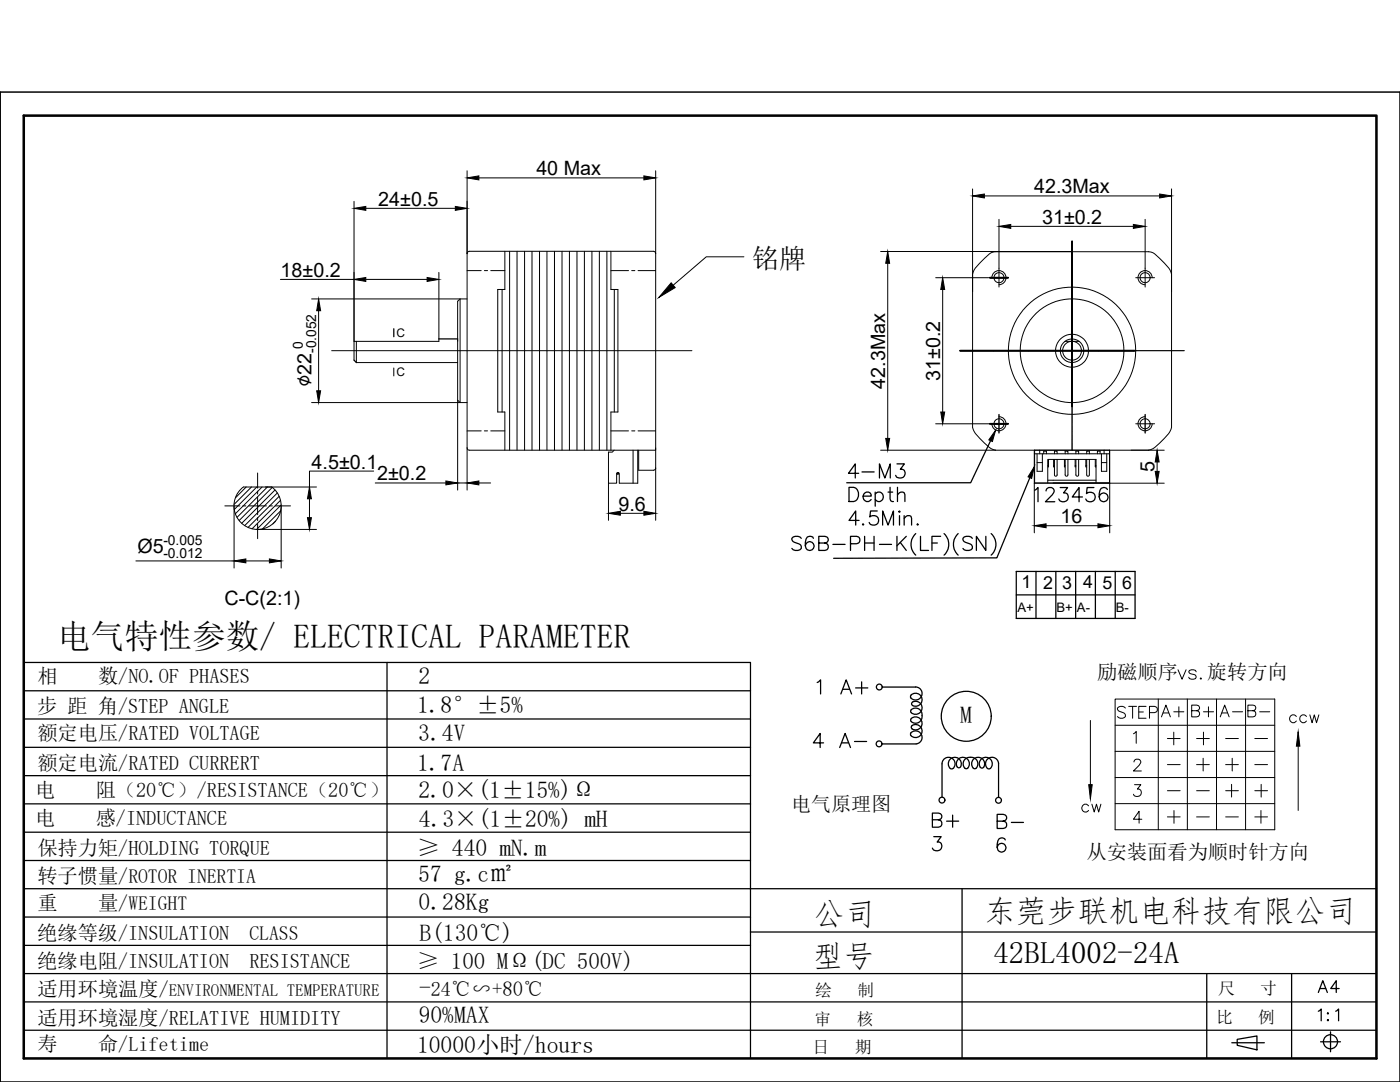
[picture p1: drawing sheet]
<svg xmlns="http://www.w3.org/2000/svg" width="279mm" height="216mm" viewBox="0 0 279 216" stroke-linecap="round" stroke-linejoin="round" font-family="sans-serif">
<!-- layer: 0 -->
<path d="M4.7 23.1h270v188.1h-270z" fill="none" stroke="#000" stroke-width=".51"/>
<path d="M0 18.4h279.4v197.5h-279.4z" fill="none" stroke="#000" stroke-width=".3"/>
<g fill="none" stroke="#000" stroke-width=".25">
<path d="M70.7 71.9l.4 .4M87.6 67.6h3.7M4.7 132.2h145.1v79M4.7 137.8h145.1M77.2 132.2v79M176.1 137.1h6.6M181.8 138.7a1.28 1.28 0 0 1 1.8-.1 1.28 1.28 0 0 1 .1 1.8 1.28 1.28 0 0 1-1.7 .2v-.3l.1-.2M182.7 137.1a1.29 1.29 0 0 1 1.2 1.8 1.29 1.29 0 0 1-2.2 .2l.1-.4M4.7 154.8h145.1M4.7 149.1h145.1M4.7 143.5h145.1M182 144.8a1.29 1.29 0 0 1 1.8 .3 1.29 1.29 0 0 1-.3 1.8 1.29 1.29 0 0 1-1.8-.3 1.2 1.2 0 0 1 1.4-.7 1.2 1.2 0 0 1 .9 1.2 1.3 1.3 0 0 1-1.2 1.3h-6.8"/>
<path d="M182 144.8a.39 .39 0 0 0 0 .6M182.1 140.1a1.29 1.29 0 0 1 1.7 .4 1.29 1.29 0 0 1-.3 1.7 1.29 1.29 0 0 1-1.7-.1 1.03 1.03 0 0 1 .8-.9 1.03 1.03 0 0 1 1.1 .5 1.56 1.56 0 0 1 .3 1.7 1.56 1.56 0 0 1-1.4 .9 .7 .7 0 0 1-.8-.8 1.29 1.29 0 0 1 1.7-.1 1.29 1.29 0 0 1 .3 1.7 1.29 1.29 0 0 1-1.8 .3M191.7 153l-.3 .2a1.16 1.16 0 0 1-.5-1.4 1.16 1.16 0 0 1 1.3-.7 1.23 1.23 0 0 1 1.2 .9 1.23 1.23 0 0 1-.6 1.4 1.23 1.23 0 0 1-.5-1.5 1.23 1.23 0 0 1 1.4-.8 1.23 1.23 0 0 1 1.4 .8 1.23 1.23 0 0 1-.6 1.5 1.27 1.27 0 0 1-.4-1.7 1.27 1.27 0 0 1 1.7-.5 1.27 1.27 0 0 1 .7 1.5l-.2 .4M191.7 153a1.29 1.29 0 0 0-.5-1.7 1.29 1.29 0 0 0-1.7 .4 1.29 1.29 0 0 0 .3 1.7 1.2 1.2 0 0 0 .8-1.4 1.2 1.2 0 0 0-1.3-.9 1.3 1.3 0 0 0-1.3 1.3v6.7M195.6 153.1a.39 .39 0 0 0 .7 0M199.3 152.3a1.28 1.28 0 0 0-1.9-1 1.28 1.28 0 0 0-.2 2.1 1.07 1.07 0 0 0 .9-.8 1.07 1.07 0 0 0-.4-1 1.3 1.3 0 0 0-1.7-.2 1.3 1.3 0 0 0-.4 1.7M199.3 152.3v6.8M4.7 177.3h270M4.7 171.7h145.1M4.7 166.1h145.1M4.7 160.4h145.1M186.1 163.6l1.6-.2a.65 .65 0 0 0 0-1l-1.6-.2v2.9h1.2a.74 .74 0 0 0 .7-.8 .74 .74 0 0 0-.7-.7"/>
<path d="M186.4 166.9h1.4l-.8 1.1a.9 .9 0 0 1 1 1.1 .9 .9 0 0 1-1.2 .7l-.4-.2-.3-.4M188.9 163.9h2.4M190.1 162.6v2.5M192 177.3v33.9M199 163.9h1.2l.4-.2a.65 .65 0 0 0 0-1.1l-1.6-.1v2.8l1.6-.1a.74 .74 0 0 0 .3-.8 .74 .74 0 0 0-.7-.5M200.6 167.6a.81 .81 0 0 0-1.2-.3 2.16 2.16 0 0 0 0 2.6 .88 .88 0 0 0 1.3-.4 .88 .88 0 0 0-.6-1.2 .88 .88 0 0 0-1.1 .8M201.8 164.1h2.5M4.7 199.9h270M4.7 194.3h270M4.7 188.6h145.1M4.7 183h145.1M149.8 186h124.9"/>
<path d="M240.8 194.3v16.9M257.8 194.3v16.9M4.7 205.6h270M245.8 208.1h6.5M246.9 207.4l3.9-.7v2.8l-3.9-.9zM263.5 207.9h4M265.5 205.9v4"/>
<circle cx="188" cy="159.6" r=".58"/>
<circle cx="192.8" cy="142.9" r="5"/>
<circle cx="199.3" cy="159.7" r=".58"/>
<circle cx="265.5" cy="207.9" r="1.41"/>
</g>
<!-- layer: W0b -->
<g fill="none" stroke="#000" stroke-width=".2">
<path d="M100.2 57.8v24.4M101.7 50.1v39.7M103.2 50.1v39.7M104.7 50.1v39.7M106.2 50.1v39.7M107.7 50.1v39.7M109.2 50.1v39.7M110.7 50.1v39.7M112.2 50.1v39.7M113.6 50.1v39.7M115.1 50.1v39.7M116.6 50.1v39.7"/>
<path d="M118.1 50.1v39.7M119.6 50.1v39.7M121.1 50.1v39.7M122.6 57.8v24.4"/>
</g>
<g fill="none" stroke="#000" stroke-width=".2">
<path d="M197.5 55.4h3.8M199.4 53.5v3.8M214 48.1v33M226.7 55.4h3.7M228.5 53.5v3.8M66.2 70h71.9M191.6 70h34.8M226.5 70h.5M227 70h.1M227.1 70h.1M227.2 70h.6M227.8 70h.1"/>
<path d="M227.9 70h.1M228 70h.1M228.2 70h.5M228.7 70h.1M228.8 70h.1M228.9 70h.1M229 70h.6M229.6 70h.1M229.7 70h.1M229.8 70h.7M230.5 70h.1M230.6 70h.1"/>
<path d="M230.7 70h.6M231.3 70h.1M231.4 70h.1M231.5 70h.1M231.6 70h.6M232.2 70h.1M232.3 70h.1M232.4 70h.1M232.5 70h.6M233.1 70h.1M233.2 70h.1M233.3 70h.7"/>
<path d="M234 70h.1M234.1 70h.1M234.2 70h.6M234.8 70h.1M234.9 70h.1M235 70h.1M235.1 70h.5M235.7 70h.1M235.8 70h.1M235.9 70h.1M236 70h.3M51.4 94.4v3"/>
<path d="M51.4 98v.6M51.4 99.2v3.5M197.5 84.6h3.8M199.4 86.4h.1M199.4 86.3h.1M199.4 86.1v.1M199.4 86v.1M199.4 85.4v.6M199.4 85.3v.1M199.4 85.2v.1M199.4 84.6v.6M199.4 84.5h.1"/>
<path d="M199.4 84.3v.1M199.4 83.7v.6M199.4 83.6v.1M199.4 83.5v.1M199.4 83.4v.1M199.4 82.9v.5M199.4 82.8h.1M199.4 82.7h.1M214 89.7v.1M214 89.2v.5M214 89v.1M214 88.9v.1"/>
<path d="M214 88.8v.1M214 88.2v.6M214 88.1v.1M214 88v.1M214 87.4v.6M214 87.2v.1M214 87.1v.1M214 86.5v.6M214 86.4v.1M214 86.3v.1M214 86.2v.1M214 85.7v.5"/>
<path d="M214 85.6h.1M214 85.4v.1M214 85.3v.1M214 84.7v.6M214 84.6v.1M214 84.5v.1M214 83.9v.6M214 83.8h.1M214 83.7h.1M214 83v.6M214 82.9v.1M214 82.8v.1"/>
<path d="M214 82.7v.1M214 82.2v.5M214 82.1h.1M214 82h.1M214 81.9h.1M214 81.2v.6M214 81.1v.1M214 89.8h.1M226.7 84.6h3.7M228.5 86.4h.1M228.5 86.3h.1M228.5 86.1v.1"/>
<path d="M228.5 86v.1M228.5 85.4v.6M228.5 85.3v.1M228.5 85.2v.1M228.5 84.6v.6M228.5 84.5h.1M228.5 84.3v.1M228.5 83.7v.6M228.5 83.6v.1M228.5 83.5v.1M228.5 83.4v.1M228.5 82.9v.5"/>
<path d="M228.5 82.8h.1M228.5 82.7h.1M44.9 100.9h3M48.5 100.9h.6M49.7 100.9h3.5M51.4 103.3v.6M51.4 104.5v3M53.8 100.9h.6M54.9 100.9h3.1"/>
</g>
<g fill="none" stroke="#000" stroke-width=".2">
<path d="M91.8 59.6v20.7M93.2 59.6h-1.4l-.5 .5v19.8l.5 .4h1.4M93.3 50.3l.3-.2h36.9l.2 .2 .2 .2v39.3h-37.3l-.3-.1-.1-.3v-38.8zM99.3 57.8v24.4M100.8 50.1v7.7M121.9 50.1v7.7M123.3 57.8v24.4M194.1 54.7a4 4 0 0 1 1.4-2.2l1-.9a3 3 0 0 1 1.8-1.3h31.3a3 3 0 0 1 1.8 1.3 6.8 6.8 0 0 1 2.3 2.7l.1 .4v30.6a4.2 4.2 0 0 1-1.4 2.2 6.8 6.8 0 0 1-2.7 2.2l-.5 .1h-30.6a3.8 3.8 0 0 1-2.1-1.4 6.8 6.8 0 0 1-2.3-2.7l-.1-.4v-30.6M70.7 68.1v3.8M71.1 68.1v4.2h20.2M87.6 67.6v.5M212.5 68.1h2.8"/>
<path d="M100.8 82.2v7.6M121.9 82.2v7.6M122.6 89.8l-.4 .4h-.8v6.2h1.7v-1.9a.26 .26 0 0 1 .2-.2 .26 .26 0 0 1 .3 .2v1.9h3.7v-6.6M123.2 94.3l.1 .4 .1-.1v-.3M126.3 89.8v6.6M130.9 89.4v4.1l-.4 .3h-3v-4M206.4 89.8v6.6h15.1v-6.6M206.4 90.6h15M206.5 89.8v6.6M207 90.6v3.4h1v-3.4M207 92.3h1M207.5 89.8v.8"/>
<path d="M208.3 90.6v-.6h.5v.6M209.1 96.4v-4.7h9.6v4.7M209.1 92.9h.2M209.3 91.7v1.5h-.2M210.3 92.9h.1M210.3 91.7v1.5h.1M210.4 90.6v-.6h.6v.6M210.4 91.7v3.1M211 91.7v3.1M212.4 92.9h.2M212.4 91.7v1.5h.2M212.6 90.6v-.6h.5v.6"/>
<path d="M212.6 91.7v3.1M213.1 91.7v3.1M214.6 92.9h.1M214.6 91.7v1.5h.1M214.7 90.6v-.6h.6v.6M214.7 91.7v3.1M215.3 91.7v3.1M216.7 92.9h.2M216.7 91.7v1.5h.2M216.9 90.6v-.6h.5v.6M216.9 91.7v3.1M217.4 91.7v3.1"/>
<path d="M218.6 92.9h.1M218.6 91.7v1.5h.1M219 90.6v-.6h.5v.6M219.8 92.3h1.1M219.8 90.6v3.4h1.1v-3.4M220.3 89.8v.8M221.4 89.8v6.6"/>
<circle cx="199.4" cy="55.4" r="1"/>
<circle cx="228.5" cy="55.4" r="1"/>
<circle cx="213.9" cy="70" r="3.3"/>
<circle cx="214" cy="70" r="1.89"/>
<circle cx="214" cy="70" r="12.7"/>
<circle cx="214" cy="70" r="2.35"/>
<circle cx="214" cy="70" r="10.3"/>
<circle cx="199.4" cy="84.6" r="1"/>
<circle cx="228.5" cy="84.6" r="1"/>
</g>
<g fill="none" stroke="#000" stroke-width=".2">
<path d="M93.2 34.1v16.5M95.6 35.5h32.9M130.9 34.1v16.5M194.1 37.7v20.5M196.4 39.1h35M233.8 37.7v20.5M56 55.8h14.7M62.2 59.6h29.6M70.7 40.2v27.9h16.9M70.7 54.4v13.7M73 41.6h17.9M73 55.8h12.2"/>
<path d="M87.6 54.4v13.2M93.2 54h2.8M96.7 54h.6M97.9 54h2.9M99.3 57.8h1.5M121.9 57.8h1.4M121.9 54h3.5M126.1 54h.6M127.3 54h3.6M175.7 50.2h38.3M177.2 52.5v35M186.7 55.4h10.6"/>
<path d="M188.1 57.8v24.4M199.4 43.8v9.7M201.7 45.2h24.5M228.5 43.8v9.7M63.6 62v16M78.6 73.4v1.6M91.3 79.9v17.9M53 97.2h10.2M61.8 99.5v3.8M62.2 80.3h29.6M74.6 94h-12.8v3.2M74.9 96.4h14.1"/>
<path d="M91.3 96.4h1.9M93.2 89.4v8.4M93.2 86h2.8M95.6 96.4h2.3M96.7 86h.6M97.9 86h2.9M99.3 82.2h1.5M121.4 96.4v7.4M121.9 82.2h1.4M121.9 86h3.5M126.1 86h.6M127.3 86h3.6"/>
<path d="M130.9 93.4v10.4M175.7 89.8h22.9M186.7 84.6h10.8M206.4 96.4v9.9M225.7 89.8h6.6M230.9 92.2v1.9M232.3 96.4h-10.8v9.9M27.1 111.9h19.6M46.7 100.9v12.4M49.1 111.9h4.7M51.4 105.6h11.8M56.1 100.9v12.4"/>
<path d="M123.8 102.4h4.7M208.8 104.9h10.3"/>
</g>
<g fill="#000" stroke="#000" stroke-width=".2">
<path d="M93.2 35.5l2.4-.4v.8zM128.5 35.1l2.4 .4-2.4 .4zM194.1 39.1l2.3-.4v.8zM231.4 38.7l2.4 .4-2.4 .4zM70.7 41.6l2.3-.4v.8zM70.7 55.8l2.3-.4v.8zM85.2 55.4l2.4 .4-2.4 .4zM90.9 41.2l2.3 .4-2.3 .4zM177.2 50.2l.3 2.3h-.7zM188.1 55.4l.4 2.4h-.8zM199.4 45.2l2.3-.4v.8zM226.2 44.8l2.3 .4-2.3 .4z"/>
<path d="M63.6 59.6l.4 2.4h-.8zM63.2 78h.8l-.4 2.3zM61.8 97.2l.3 2.3h-.7zM89 96l2.3 .4-2.3 .4zM93.2 96.4l2.4-.4v.8zM176.8 87.5h.7l-.3 2.3zM187.7 82.2h.8l-.4 2.4zM198.7 85.8l-.6 2.3-.8-.3zM206.4 93.1l-.5 2.4-.7-.4zM230.9 89.8l.4 2.4h-.8zM230.5 94.1h.8l-.4 2.3zM46.7 111.9l2.4-.4v.8z"/>
<path d="M53.8 111.5l2.3 .4-2.3 .4zM61.4 103.3h.7l-.3 2.3zM121.4 102.4l2.4-.4v.8zM128.5 102l2.4 .4-2.4 .4zM206.4 104.9l2.4-.4v.8zM219.1 104.5l2.4 .4-2.4 .4z"/>
</g>
<g fill="none" stroke="#000" stroke-width=".25">
<path d="M78.6 65.6v1.6M169.4 97.2h1a1.51 1.51 0 0 1 1 1.5 1.51 1.51 0 0 1-1 1.4h-1zM172.3 99h1.6a.83 .83 0 0 0-1-.9 .83 .83 0 0 0-.6 1.2 .87 .87 0 0 0 .6 .8 .87 .87 0 0 0 1-.4M174.7 98.6a.9 .9 0 0 1 1.3-.1 .9 .9 0 0 1 0 1.3 .9 .9 0 0 1-1.3-.1M174.7 98.2v2.8M177.6 97.2v2.3l.2 .4 .5 .2M179.1 98.7l.7-.5 .6 .1 .2 .4v1.4M179.1 97.2v2.9M197.7 87.9l-4 8.4h-24.7M205.5 95.3l-6.6 16-32.5 .1M159.9 107.4a1.25 1.25 0 0 0-1.9 0 .76 .76 0 0 0 .6 .8l.8 .3a.67 .67 0 0 1 .5 .5 .67 .67 0 0 1-.3 .7 1.31 1.31 0 0 1-1.6-.3M162.3 107.4a.8 .8 0 0 0-.7-.4 .8 .8 0 0 0-.7 .5 2.01 2.01 0 0 0 .2 2.2 .88 .88 0 0 0 1.3-.4 .88 .88 0 0 0-.6-1.2 .88 .88 0 0 0-1.1 .8"/>
<path d="M163.4 108.4l1.6-.2a.65 .65 0 0 0 0-1.1l-1.6-.1v2.8h1.2a.74 .74 0 0 0 .7-.7 .74 .74 0 0 0-.7-.7M166.2 108.6h2.5M169.7 108.5h1.2a.74 .74 0 0 0 .7-.7 .74 .74 0 0 0-.7-.8h-1.2v2.8M171.5 103.8h-2.1l1.4-1.8v2.8M172.3 104.5l-.2 .1 .2 .2 .1-.2M172.6 107v2.8M172.6 108.4h1.8M174.4 107v2.8M175.1 102h-1.4l-.1 1.2a1 1 0 0 1 1.5-.1 1 1 0 0 1-.2 1.5 1 1 0 0 1-1.4-.4M175.5 108.6h2.4M176.1 104.8v-2.8l1.1 2.8 1.1-2.8v2.8M179 107v2.8"/>
<path d="M179.4 102.1l.1-.1 .1 .1-.1 .1zM179.5 102.9v1.9M179.7 108.2l1.2 1.6M180.4 103.4l.7-.5 .7 .1 .1 1.8M180.4 102.9v1.9M180.9 107l-1.9 1.9M182.8 106.5a2.92 2.92 0 0 0 0 4.3M183.1 104.5l-.1 .1 .1 .2 .2-.2M183.7 107v2.8h1.6M186 108.4h1.1M187.7 107h-1.7v2.8M188.4 106.5a2.92 2.92 0 0 1 0 4.3"/>
<path d="M191.2 106.5a2.92 2.92 0 0 0 0 4.3M194.1 107.4a1.25 1.25 0 0 0-1.9 0 .72 .72 0 0 0 .5 .8l.8 .3a.68 .68 0 0 1 .5 .5 .68 .68 0 0 1-.2 .7 1.29 1.29 0 0 1-1.6-.3M196.7 107v2.8l-1.8-2.8v2.8M197.8 106.5a2.87 2.87 0 0 1 0 4.3M202.8 114h23.7v9.4h-23.7zM202.8 118.7h23.7M206.8 114v9.4M210.7 114v9.4M214.7 114v9.4M218.6 114v9.4M222.6 114v9.4"/>
</g>
<g fill="#000" stroke="#000" stroke-width=".2">
<circle cx="197.6" cy="55.4" r=".08"/>
<circle cx="197.7" cy="55.4" r=".08"/>
<circle cx="197.8" cy="55.4" r=".08"/>
<circle cx="197.9" cy="55.4" r=".08"/>
<circle cx="198" cy="55.4" r=".08"/>
<circle cx="198.1" cy="55.4" r=".08"/>
<circle cx="198.2" cy="55.4" r=".08"/>
<circle cx="198.3" cy="55.4" r=".08"/>
<circle cx="198.4" cy="55.4" r=".08"/>
<circle cx="198.5" cy="55.4" r=".08"/>
<circle cx="198.6" cy="55.4" r=".08"/>
<circle cx="198.7" cy="55.4" r=".08"/>
<circle cx="198.8" cy="55.4" r=".08"/>
<circle cx="198.9" cy="55.4" r=".08"/>
<circle cx="199" cy="55.4" r=".08"/>
<circle cx="199.2" cy="55.4" r=".08"/>
<circle cx="199.3" cy="55.4" r=".08"/>
<circle cx="199.4" cy="55.4" r=".08"/>
<circle cx="199.5" cy="55.4" r=".08"/>
<circle cx="199.6" cy="55.4" r=".08"/>
<circle cx="199.7" cy="55.4" r=".08"/>
<circle cx="199.8" cy="55.4" r=".08"/>
<circle cx="199.9" cy="55.4" r=".08"/>
<circle cx="200" cy="55.4" r=".08"/>
<circle cx="200.1" cy="55.4" r=".08"/>
<circle cx="200.2" cy="55.4" r=".08"/>
<circle cx="200.3" cy="55.4" r=".08"/>
<circle cx="200.4" cy="55.4" r=".08"/>
<circle cx="200.5" cy="55.4" r=".08"/>
<circle cx="200.6" cy="55.4" r=".08"/>
<circle cx="200.7" cy="55.4" r=".08"/>
<circle cx="200.8" cy="55.4" r=".08"/>
<circle cx="201" cy="55.4" r=".08"/>
<circle cx="201.1" cy="55.4" r=".08"/>
<circle cx="201.2" cy="55.4" r=".08"/>
<circle cx="213.9" cy="59.8" r=".08"/>
<circle cx="213.9" cy="59.2" r=".08"/>
<circle cx="213.9" cy="56.6" r=".08"/>
<circle cx="213.9" cy="56.3" r=".08"/>
<circle cx="213.9" cy="56" r=".08"/>
<circle cx="213.9" cy="55.7" r=".08"/>
<circle cx="213.9" cy="55.1" r=".08"/>
<circle cx="213.9" cy="54.4" r=".08"/>
<circle cx="213.9" cy="53.8" r=".08"/>
<circle cx="213.9" cy="51.2" r=".08"/>
<circle cx="213.9" cy="50.3" r=".08"/>
<circle cx="213.9" cy="49.3" r=".08"/>
<circle cx="213.9" cy="48.7" r=".08"/>
<circle cx="213.9" cy="48.4" r=".08"/>
<circle cx="213.9" cy="58.5" r=".08"/>
<circle cx="213.9" cy="58.4" r=".08"/>
<circle cx="213.9" cy="57.9" r=".08"/>
<circle cx="213.9" cy="57.3" r=".08"/>
<circle cx="213.9" cy="57" r=".08"/>
<circle cx="213.9" cy="56.7" r=".08"/>
<circle cx="213.9" cy="56.4" r=".08"/>
<circle cx="213.9" cy="56.1" r=".08"/>
<circle cx="213.9" cy="55.4" r=".08"/>
<circle cx="213.9" cy="54.6" r=".08"/>
<circle cx="213.9" cy="54.1" r=".08"/>
<circle cx="213.9" cy="53.5" r=".08"/>
<circle cx="213.9" cy="53.1" r=".08"/>
<circle cx="213.9" cy="52.8" r=".08"/>
<circle cx="213.9" cy="52.6" r=".08"/>
<circle cx="213.9" cy="52.2" r=".08"/>
<circle cx="213.9" cy="51.9" r=".08"/>
<circle cx="213.9" cy="51.6" r=".08"/>
<circle cx="213.9" cy="51.5" r=".08"/>
<circle cx="213.9" cy="50.6" r=".08"/>
<circle cx="213.9" cy="50.1" r=".08"/>
<circle cx="213.9" cy="50" r=".08"/>
<circle cx="213.9" cy="49.7" r=".08"/>
<circle cx="213.9" cy="49" r=".08"/>
<circle cx="213.9" cy="59.6" r=".08"/>
<circle cx="213.9" cy="59.5" r=".08"/>
<circle cx="213.9" cy="59.3" r=".08"/>
<circle cx="213.9" cy="59.1" r=".08"/>
<circle cx="213.9" cy="59" r=".08"/>
<circle cx="213.9" cy="58.9" r=".08"/>
<circle cx="213.9" cy="58.2" r=".08"/>
<circle cx="213.9" cy="58.1" r=".08"/>
<circle cx="213.9" cy="57.8" r=".08"/>
<circle cx="213.9" cy="57.6" r=".08"/>
<circle cx="213.9" cy="57.5" r=".08"/>
<circle cx="213.9" cy="57.4" r=".08"/>
<circle cx="213.9" cy="56.9" r=".08"/>
<circle cx="213.9" cy="56.5" r=".08"/>
<circle cx="213.9" cy="56.2" r=".08"/>
<circle cx="213.9" cy="55.9" r=".08"/>
<circle cx="213.9" cy="55.6" r=".08"/>
<circle cx="213.9" cy="55.5" r=".08"/>
<circle cx="213.9" cy="55.2" r=".08"/>
<circle cx="213.9" cy="54.9" r=".08"/>
<circle cx="213.9" cy="54.7" r=".08"/>
<circle cx="213.9" cy="54.5" r=".08"/>
<circle cx="213.9" cy="54.3" r=".08"/>
<circle cx="213.9" cy="54" r=".08"/>
<circle cx="213.9" cy="53.9" r=".08"/>
<circle cx="213.9" cy="53.6" r=".08"/>
<circle cx="213.9" cy="53.4" r=".08"/>
<circle cx="213.9" cy="53.3" r=".08"/>
<circle cx="213.9" cy="53" r=".08"/>
<circle cx="213.9" cy="52.7" r=".08"/>
<circle cx="213.9" cy="52.5" r=".08"/>
<circle cx="213.9" cy="52.1" r=".08"/>
<circle cx="213.9" cy="52" r=".08"/>
<circle cx="213.9" cy="51.8" r=".08"/>
<circle cx="213.9" cy="50.9" r=".08"/>
<circle cx="213.9" cy="50.8" r=".08"/>
<circle cx="213.9" cy="50.5" r=".08"/>
<circle cx="213.9" cy="50.4" r=".08"/>
<circle cx="213.9" cy="49.8" r=".08"/>
<circle cx="213.9" cy="49.5" r=".08"/>
<circle cx="213.9" cy="49.1" r=".08"/>
<circle cx="213.9" cy="48.9" r=".08"/>
<circle cx="213.9" cy="48.8" r=".08"/>
<circle cx="213.9" cy="48.5" r=".08"/>
<circle cx="213.9" cy="59.9" r=".08"/>
<circle cx="213.9" cy="59.7" r=".08"/>
<circle cx="213.9" cy="59.4" r=".08"/>
<circle cx="213.9" cy="58.8" r=".08"/>
<circle cx="213.9" cy="58.7" r=".08"/>
<circle cx="213.9" cy="58.3" r=".08"/>
<circle cx="213.9" cy="58" r=".08"/>
<circle cx="213.9" cy="57.7" r=".08"/>
<circle cx="213.9" cy="57.2" r=".08"/>
<circle cx="213.9" cy="55.8" r=".08"/>
<circle cx="213.9" cy="55.3" r=".08"/>
<circle cx="213.9" cy="54.8" r=".08"/>
<circle cx="213.9" cy="54.2" r=".08"/>
<circle cx="213.9" cy="53.7" r=".08"/>
<circle cx="213.9" cy="52.9" r=".08"/>
<circle cx="213.9" cy="52.4" r=".08"/>
<circle cx="213.9" cy="52.3" r=".08"/>
<circle cx="213.9" cy="51.7" r=".08"/>
<circle cx="213.9" cy="51.3" r=".08"/>
<circle cx="213.9" cy="51.1" r=".08"/>
<circle cx="213.9" cy="51" r=".08"/>
<circle cx="213.9" cy="50.7" r=".08"/>
<circle cx="213.9" cy="50.2" r=".08"/>
<circle cx="213.9" cy="49.9" r=".08"/>
<circle cx="213.9" cy="49.4" r=".08"/>
<circle cx="213.9" cy="49.2" r=".08"/>
<circle cx="213.9" cy="48.6" r=".08"/>
<circle cx="213.9" cy="48.3" r=".08"/>
<circle cx="213.9" cy="48.2" r=".08"/>
<circle cx="213.9" cy="57.1" r=".08"/>
<circle cx="191.6" cy="70" r=".08"/>
<circle cx="191.7" cy="70" r=".08"/>
<circle cx="191.8" cy="70" r=".08"/>
<circle cx="191.9" cy="70" r=".08"/>
<circle cx="192" cy="70" r=".08"/>
<circle cx="192.1" cy="70" r=".08"/>
<circle cx="192.3" cy="70" r=".08"/>
<circle cx="192.4" cy="70" r=".08"/>
<circle cx="192.5" cy="70" r=".08"/>
<circle cx="192.6" cy="70" r=".08"/>
<circle cx="192.7" cy="70" r=".08"/>
<circle cx="192.8" cy="70" r=".08"/>
<circle cx="192.9" cy="70" r=".08"/>
<circle cx="193" cy="70" r=".08"/>
<circle cx="193.1" cy="70" r=".08"/>
<circle cx="193.2" cy="70" r=".08"/>
<circle cx="193.3" cy="70" r=".08"/>
<circle cx="193.4" cy="70" r=".08"/>
<circle cx="193.5" cy="70" r=".08"/>
<circle cx="193.6" cy="70" r=".08"/>
<circle cx="193.7" cy="70" r=".08"/>
<circle cx="193.8" cy="70" r=".08"/>
<circle cx="193.9" cy="70" r=".08"/>
<circle cx="194" cy="70" r=".08"/>
<circle cx="194.2" cy="70" r=".08"/>
<circle cx="194.3" cy="70" r=".08"/>
<circle cx="194.4" cy="70" r=".08"/>
<circle cx="194.5" cy="70" r=".08"/>
<circle cx="194.6" cy="70" r=".08"/>
<circle cx="194.7" cy="70" r=".08"/>
<circle cx="194.8" cy="70" r=".08"/>
<circle cx="194.9" cy="70" r=".08"/>
<circle cx="195" cy="70" r=".08"/>
<circle cx="195.1" cy="70" r=".08"/>
<circle cx="195.2" cy="70" r=".08"/>
<circle cx="195.3" cy="70" r=".08"/>
<circle cx="195.4" cy="70" r=".08"/>
<circle cx="195.5" cy="70" r=".08"/>
<circle cx="195.6" cy="70" r=".08"/>
<circle cx="195.7" cy="70" r=".08"/>
<circle cx="195.8" cy="70" r=".08"/>
<circle cx="196" cy="70" r=".08"/>
<circle cx="196.1" cy="70" r=".08"/>
<circle cx="196.2" cy="70" r=".08"/>
<circle cx="196.3" cy="70" r=".08"/>
<circle cx="196.4" cy="70" r=".08"/>
<circle cx="196.5" cy="70" r=".08"/>
<circle cx="196.6" cy="70" r=".08"/>
<circle cx="196.7" cy="70" r=".08"/>
<circle cx="196.8" cy="70" r=".08"/>
<circle cx="196.9" cy="70" r=".08"/>
<circle cx="197" cy="70" r=".08"/>
<circle cx="197.1" cy="70" r=".08"/>
<circle cx="197.2" cy="70" r=".08"/>
<circle cx="197.3" cy="70" r=".08"/>
<circle cx="197.4" cy="70" r=".08"/>
<circle cx="197.5" cy="70" r=".08"/>
<circle cx="197.6" cy="70" r=".08"/>
<circle cx="197.8" cy="70" r=".08"/>
<circle cx="197.9" cy="70" r=".08"/>
<circle cx="198" cy="70" r=".08"/>
<circle cx="198.1" cy="70" r=".08"/>
<circle cx="198.2" cy="70" r=".08"/>
<circle cx="198.3" cy="70" r=".08"/>
<circle cx="198.4" cy="70" r=".08"/>
<circle cx="198.5" cy="70" r=".08"/>
<circle cx="198.6" cy="70" r=".08"/>
<circle cx="198.7" cy="70" r=".08"/>
<circle cx="198.8" cy="70" r=".08"/>
<circle cx="198.9" cy="70" r=".08"/>
<circle cx="199" cy="70" r=".08"/>
<circle cx="199.1" cy="70" r=".08"/>
<circle cx="199.2" cy="70" r=".08"/>
<circle cx="199.3" cy="70" r=".08"/>
<circle cx="199.4" cy="70" r=".08"/>
<circle cx="199.6" cy="70" r=".08"/>
<circle cx="199.7" cy="70" r=".08"/>
<circle cx="199.8" cy="70" r=".08"/>
<circle cx="199.9" cy="70" r=".08"/>
<circle cx="200" cy="70" r=".08"/>
<circle cx="200.1" cy="70" r=".08"/>
<circle cx="200.2" cy="70" r=".08"/>
<circle cx="200.3" cy="70" r=".08"/>
<circle cx="200.4" cy="70" r=".08"/>
<circle cx="200.5" cy="70" r=".08"/>
<circle cx="200.6" cy="70" r=".08"/>
<circle cx="200.7" cy="70" r=".08"/>
<circle cx="200.8" cy="70" r=".08"/>
<circle cx="200.9" cy="70" r=".08"/>
<circle cx="201" cy="70" r=".08"/>
<circle cx="201.1" cy="70" r=".08"/>
<circle cx="201.2" cy="70" r=".08"/>
<circle cx="201.4" cy="70" r=".08"/>
<circle cx="201.5" cy="70" r=".08"/>
<circle cx="201.6" cy="70" r=".08"/>
<circle cx="201.7" cy="70" r=".08"/>
<circle cx="201.8" cy="70" r=".08"/>
<circle cx="201.9" cy="70" r=".08"/>
<circle cx="202" cy="70" r=".08"/>
<circle cx="202.1" cy="70" r=".08"/>
<circle cx="202.2" cy="70" r=".08"/>
<circle cx="202.3" cy="70" r=".08"/>
<circle cx="202.4" cy="70" r=".08"/>
<circle cx="202.5" cy="70" r=".08"/>
<circle cx="202.6" cy="70" r=".08"/>
<circle cx="202.7" cy="70" r=".08"/>
<circle cx="202.8" cy="70" r=".08"/>
<circle cx="202.9" cy="70" r=".08"/>
<circle cx="203" cy="70" r=".08"/>
<circle cx="203.2" cy="70" r=".08"/>
<circle cx="203.3" cy="70" r=".08"/>
<circle cx="203.4" cy="70" r=".08"/>
<circle cx="203.5" cy="70" r=".08"/>
<circle cx="203.6" cy="70" r=".08"/>
<circle cx="203.7" cy="70" r=".08"/>
<circle cx="203.8" cy="70" r=".08"/>
<circle cx="203.9" cy="70" r=".08"/>
<circle cx="204" cy="70" r=".08"/>
<circle cx="204.1" cy="70" r=".08"/>
<circle cx="204.2" cy="70" r=".08"/>
<circle cx="204.3" cy="70" r=".08"/>
<circle cx="204.4" cy="70" r=".08"/>
<circle cx="204.5" cy="70" r=".08"/>
<circle cx="204.6" cy="70" r=".08"/>
<circle cx="204.7" cy="70" r=".08"/>
<circle cx="204.8" cy="70" r=".08"/>
<circle cx="205" cy="70" r=".08"/>
<circle cx="205.1" cy="70" r=".08"/>
<circle cx="205.2" cy="70" r=".08"/>
<circle cx="205.3" cy="70" r=".08"/>
<circle cx="205.4" cy="70" r=".08"/>
<circle cx="205.5" cy="70" r=".08"/>
<circle cx="205.6" cy="70" r=".08"/>
<circle cx="205.7" cy="70" r=".08"/>
<circle cx="205.8" cy="70" r=".08"/>
<circle cx="205.9" cy="70" r=".08"/>
<circle cx="206" cy="70" r=".08"/>
<circle cx="206.1" cy="70" r=".08"/>
<circle cx="206.2" cy="70" r=".08"/>
<circle cx="206.3" cy="70" r=".08"/>
<circle cx="206.4" cy="70" r=".08"/>
<circle cx="206.5" cy="70" r=".08"/>
<circle cx="206.6" cy="70" r=".08"/>
<circle cx="206.7" cy="70" r=".08"/>
<circle cx="206.9" cy="70" r=".08"/>
<circle cx="207" cy="70" r=".08"/>
<circle cx="207.1" cy="70" r=".08"/>
<circle cx="207.2" cy="70" r=".08"/>
<circle cx="207.3" cy="70" r=".08"/>
<circle cx="207.4" cy="70" r=".08"/>
<circle cx="207.5" cy="70" r=".08"/>
<circle cx="207.6" cy="70" r=".08"/>
<circle cx="207.7" cy="70" r=".08"/>
<circle cx="207.8" cy="70" r=".08"/>
<circle cx="207.9" cy="70" r=".08"/>
<circle cx="208" cy="70" r=".08"/>
<circle cx="208.1" cy="70" r=".08"/>
<circle cx="208.2" cy="70" r=".08"/>
<circle cx="208.3" cy="70" r=".08"/>
<circle cx="208.4" cy="70" r=".08"/>
<circle cx="208.5" cy="70" r=".08"/>
<circle cx="208.7" cy="70" r=".08"/>
<circle cx="208.8" cy="70" r=".08"/>
<circle cx="208.9" cy="70" r=".08"/>
<circle cx="209" cy="70" r=".08"/>
<circle cx="209.1" cy="70" r=".08"/>
<circle cx="209.2" cy="70" r=".08"/>
<circle cx="209.3" cy="70" r=".08"/>
<circle cx="209.4" cy="70" r=".08"/>
<circle cx="209.5" cy="70" r=".08"/>
<circle cx="209.6" cy="70" r=".08"/>
<circle cx="209.7" cy="70" r=".08"/>
<circle cx="209.8" cy="70" r=".08"/>
<circle cx="209.9" cy="70" r=".08"/>
<circle cx="210" cy="70" r=".08"/>
<circle cx="210.1" cy="70" r=".08"/>
<circle cx="210.2" cy="70" r=".08"/>
<circle cx="210.3" cy="70" r=".08"/>
<circle cx="210.5" cy="70" r=".08"/>
<circle cx="210.6" cy="70" r=".08"/>
<circle cx="210.7" cy="70" r=".08"/>
<circle cx="210.8" cy="70" r=".08"/>
<circle cx="210.9" cy="70" r=".08"/>
<circle cx="211" cy="70" r=".08"/>
<circle cx="211.1" cy="70" r=".08"/>
<circle cx="211.2" cy="70" r=".08"/>
<circle cx="211.3" cy="70" r=".08"/>
<circle cx="211.4" cy="70" r=".08"/>
<circle cx="211.5" cy="70" r=".08"/>
<circle cx="211.6" cy="70" r=".08"/>
<circle cx="211.7" cy="70" r=".08"/>
<circle cx="211.8" cy="70" r=".08"/>
<circle cx="211.9" cy="70" r=".08"/>
<circle cx="212" cy="70" r=".08"/>
<circle cx="212.1" cy="70" r=".08"/>
<circle cx="212.3" cy="70" r=".08"/>
<circle cx="212.4" cy="70" r=".08"/>
<circle cx="212.5" cy="70" r=".08"/>
<circle cx="212.6" cy="70" r=".08"/>
<circle cx="212.7" cy="70" r=".08"/>
<circle cx="212.8" cy="70" r=".08"/>
<circle cx="212.9" cy="70" r=".08"/>
<circle cx="213" cy="70" r=".08"/>
<circle cx="213.1" cy="70" r=".08"/>
<circle cx="213.2" cy="70" r=".08"/>
<circle cx="213.3" cy="70" r=".08"/>
<circle cx="213.4" cy="70" r=".08"/>
<circle cx="213.5" cy="70" r=".08"/>
<circle cx="213.6" cy="70" r=".08"/>
<circle cx="213.7" cy="70" r=".08"/>
<circle cx="213.8" cy="70" r=".08"/>
<circle cx="213.9" cy="63.9" r=".08"/>
<circle cx="213.9" cy="63" r=".08"/>
<circle cx="213.9" cy="61.7" r=".08"/>
<circle cx="213.9" cy="79.8" r=".08"/>
<circle cx="213.9" cy="79.1" r=".08"/>
<circle cx="213.9" cy="78.2" r=".08"/>
<circle cx="213.9" cy="78" r=".08"/>
<circle cx="213.9" cy="77.8" r=".08"/>
<circle cx="213.9" cy="76.9" r=".08"/>
<circle cx="213.9" cy="74.8" r=".08"/>
<circle cx="213.9" cy="74" r=".08"/>
<circle cx="213.9" cy="73.4" r=".08"/>
<circle cx="213.9" cy="71.2" r=".08"/>
<circle cx="213.9" cy="69.8" r=".08"/>
<circle cx="213.9" cy="69.3" r=".08"/>
<circle cx="213.9" cy="68.7" r=".08"/>
<circle cx="213.9" cy="68.6" r=".08"/>
<circle cx="213.9" cy="68.2" r=".08"/>
<circle cx="213.9" cy="67" r=".08"/>
<circle cx="213.9" cy="66.4" r=".08"/>
<circle cx="213.9" cy="65.4" r=".08"/>
<circle cx="213.9" cy="63.6" r=".08"/>
<circle cx="213.9" cy="63.3" r=".08"/>
<circle cx="213.9" cy="62.7" r=".08"/>
<circle cx="213.9" cy="62.4" r=".08"/>
<circle cx="213.9" cy="62.1" r=".08"/>
<circle cx="213.9" cy="61.1" r=".08"/>
<circle cx="213.9" cy="60.8" r=".08"/>
<circle cx="213.9" cy="60.7" r=".08"/>
<circle cx="213.9" cy="60.4" r=".08"/>
<circle cx="213.9" cy="60.3" r=".08"/>
<circle cx="213.9" cy="60.1" r=".08"/>
<circle cx="213.9" cy="70" r=".08"/>
<circle cx="213.9" cy="79.6" r=".08"/>
<circle cx="213.9" cy="79.5" r=".08"/>
<circle cx="213.9" cy="79.4" r=".08"/>
<circle cx="213.9" cy="79.3" r=".08"/>
<circle cx="213.9" cy="79.2" r=".08"/>
<circle cx="213.9" cy="79" r=".08"/>
<circle cx="213.9" cy="78.8" r=".08"/>
<circle cx="213.9" cy="78.5" r=".08"/>
<circle cx="213.9" cy="78.1" r=".08"/>
<circle cx="213.9" cy="77.7" r=".08"/>
<circle cx="213.9" cy="77.5" r=".08"/>
<circle cx="213.9" cy="77.4" r=".08"/>
<circle cx="213.9" cy="77.3" r=".08"/>
<circle cx="213.9" cy="77" r=".08"/>
<circle cx="213.9" cy="76.7" r=".08"/>
<circle cx="213.9" cy="76.6" r=".08"/>
<circle cx="213.9" cy="76.5" r=".08"/>
<circle cx="213.9" cy="75.9" r=".08"/>
<circle cx="213.9" cy="75.8" r=".08"/>
<circle cx="213.9" cy="75.6" r=".08"/>
<circle cx="213.9" cy="75.4" r=".08"/>
<circle cx="213.9" cy="75.2" r=".08"/>
<circle cx="213.9" cy="75.1" r=".08"/>
<circle cx="213.9" cy="74.9" r=".08"/>
<circle cx="213.9" cy="74.6" r=".08"/>
<circle cx="213.9" cy="74.5" r=".08"/>
<circle cx="213.9" cy="74.4" r=".08"/>
<circle cx="213.9" cy="74.2" r=".08"/>
<circle cx="213.9" cy="73.8" r=".08"/>
<circle cx="213.9" cy="73.7" r=".08"/>
<circle cx="213.9" cy="73.1" r=".08"/>
<circle cx="213.9" cy="73" r=".08"/>
<circle cx="213.9" cy="72.9" r=".08"/>
<circle cx="213.9" cy="72.4" r=".08"/>
<circle cx="213.9" cy="72.1" r=".08"/>
<circle cx="213.9" cy="72" r=".08"/>
<circle cx="213.9" cy="71.8" r=".08"/>
<circle cx="213.9" cy="71.7" r=".08"/>
<circle cx="213.9" cy="71.5" r=".08"/>
<circle cx="213.9" cy="71.4" r=".08"/>
<circle cx="213.9" cy="71" r=".08"/>
<circle cx="213.9" cy="70.8" r=".08"/>
<circle cx="213.9" cy="70.7" r=".08"/>
<circle cx="213.9" cy="70.5" r=".08"/>
<circle cx="213.9" cy="70.3" r=".08"/>
<circle cx="213.9" cy="70.2" r=".08"/>
<circle cx="213.9" cy="70.1" r=".08"/>
<circle cx="213.9" cy="69.9" r=".08"/>
<circle cx="213.9" cy="69.6" r=".08"/>
<circle cx="213.9" cy="69.2" r=".08"/>
<circle cx="213.9" cy="68.4" r=".08"/>
<circle cx="213.9" cy="68.3" r=".08"/>
<circle cx="213.9" cy="68" r=".08"/>
<circle cx="213.9" cy="67.5" r=".08"/>
<circle cx="213.9" cy="67.3" r=".08"/>
<circle cx="213.9" cy="66.7" r=".08"/>
<circle cx="213.9" cy="66.6" r=".08"/>
<circle cx="213.9" cy="66.1" r=".08"/>
<circle cx="213.9" cy="65.7" r=".08"/>
<circle cx="213.9" cy="65.5" r=".08"/>
<circle cx="213.9" cy="65.2" r=".08"/>
<circle cx="213.9" cy="65.1" r=".08"/>
<circle cx="213.9" cy="64.8" r=".08"/>
<circle cx="213.9" cy="64.4" r=".08"/>
<circle cx="213.9" cy="64.2" r=".08"/>
<circle cx="213.9" cy="63.8" r=".08"/>
<circle cx="213.9" cy="63.7" r=".08"/>
<circle cx="213.9" cy="63.5" r=".08"/>
<circle cx="213.9" cy="63.2" r=".08"/>
<circle cx="213.9" cy="63.1" r=".08"/>
<circle cx="213.9" cy="62.9" r=".08"/>
<circle cx="213.9" cy="62.8" r=".08"/>
<circle cx="213.9" cy="62.6" r=".08"/>
<circle cx="213.9" cy="62" r=".08"/>
<circle cx="213.9" cy="61.4" r=".08"/>
<circle cx="213.9" cy="61.3" r=".08"/>
<circle cx="213.9" cy="60.6" r=".08"/>
<circle cx="213.9" cy="79.9" r=".08"/>
<circle cx="213.9" cy="79.7" r=".08"/>
<circle cx="213.9" cy="78.9" r=".08"/>
<circle cx="213.9" cy="78.7" r=".08"/>
<circle cx="213.9" cy="78.4" r=".08"/>
<circle cx="213.9" cy="77.6" r=".08"/>
<circle cx="213.9" cy="77.2" r=".08"/>
<circle cx="213.9" cy="77.1" r=".08"/>
<circle cx="213.9" cy="76.4" r=".08"/>
<circle cx="213.9" cy="76.3" r=".08"/>
<circle cx="213.9" cy="76.2" r=".08"/>
<circle cx="213.9" cy="76.1" r=".08"/>
<circle cx="213.9" cy="76" r=".08"/>
<circle cx="213.9" cy="75.7" r=".08"/>
<circle cx="213.9" cy="75.5" r=".08"/>
<circle cx="213.9" cy="75.3" r=".08"/>
<circle cx="213.9" cy="74.3" r=".08"/>
<circle cx="213.9" cy="74.1" r=".08"/>
<circle cx="213.9" cy="73.9" r=".08"/>
<circle cx="213.9" cy="73.6" r=".08"/>
<circle cx="213.9" cy="73.5" r=".08"/>
<circle cx="213.9" cy="73.3" r=".08"/>
<circle cx="213.9" cy="72.8" r=".08"/>
<circle cx="213.9" cy="72.7" r=".08"/>
<circle cx="213.9" cy="72.6" r=".08"/>
<circle cx="213.9" cy="72.5" r=".08"/>
<circle cx="213.9" cy="72.2" r=".08"/>
<circle cx="213.9" cy="71.9" r=".08"/>
<circle cx="213.9" cy="71.6" r=".08"/>
<circle cx="213.9" cy="71.1" r=".08"/>
<circle cx="213.9" cy="70.9" r=".08"/>
<circle cx="213.9" cy="70.6" r=".08"/>
<circle cx="213.9" cy="70.4" r=".08"/>
<circle cx="213.9" cy="69.7" r=".08"/>
<circle cx="213.9" cy="69.4" r=".08"/>
<circle cx="213.9" cy="69.1" r=".08"/>
<circle cx="213.9" cy="69" r=".08"/>
<circle cx="213.9" cy="68.9" r=".08"/>
<circle cx="213.9" cy="68.8" r=".08"/>
<circle cx="213.9" cy="68.1" r=".08"/>
<circle cx="213.9" cy="67.8" r=".08"/>
<circle cx="213.9" cy="67.6" r=".08"/>
<circle cx="213.9" cy="67.2" r=".08"/>
<circle cx="213.9" cy="67.1" r=".08"/>
<circle cx="213.9" cy="66.9" r=".08"/>
<circle cx="213.9" cy="66.8" r=".08"/>
<circle cx="213.9" cy="66.5" r=".08"/>
<circle cx="213.9" cy="66.3" r=".08"/>
<circle cx="213.9" cy="66.2" r=".08"/>
<circle cx="213.9" cy="66" r=".08"/>
<circle cx="213.9" cy="65.6" r=".08"/>
<circle cx="213.9" cy="65.3" r=".08"/>
<circle cx="213.9" cy="64.9" r=".08"/>
<circle cx="213.9" cy="64.7" r=".08"/>
<circle cx="213.9" cy="64.6" r=".08"/>
<circle cx="213.9" cy="64.5" r=".08"/>
<circle cx="213.9" cy="64" r=".08"/>
<circle cx="213.9" cy="63.4" r=".08"/>
<circle cx="213.9" cy="62.5" r=".08"/>
<circle cx="213.9" cy="62.2" r=".08"/>
<circle cx="213.9" cy="61.9" r=".08"/>
<circle cx="213.9" cy="61.8" r=".08"/>
<circle cx="213.9" cy="61.6" r=".08"/>
<circle cx="213.9" cy="61.5" r=".08"/>
<circle cx="213.9" cy="61.2" r=".08"/>
<circle cx="213.9" cy="61" r=".08"/>
<circle cx="213.9" cy="60.9" r=".08"/>
<circle cx="213.9" cy="60.2" r=".08"/>
<circle cx="213.9" cy="60" r=".08"/>
<circle cx="213.9" cy="78.3" r=".08"/>
<circle cx="213.9" cy="77.9" r=".08"/>
<circle cx="213.9" cy="74.7" r=".08"/>
<circle cx="213.9" cy="72.3" r=".08"/>
<circle cx="213.9" cy="68.5" r=".08"/>
<circle cx="213.9" cy="67.9" r=".08"/>
<circle cx="213.9" cy="67.4" r=".08"/>
<circle cx="213.9" cy="65.8" r=".08"/>
<circle cx="213.9" cy="65" r=".08"/>
<circle cx="213.9" cy="64.3" r=".08"/>
<circle cx="214.1" cy="70" r=".08"/>
<circle cx="214.2" cy="70" r=".08"/>
<circle cx="214.3" cy="70" r=".08"/>
<circle cx="214.4" cy="70" r=".08"/>
<circle cx="214.5" cy="70" r=".08"/>
<circle cx="214.6" cy="70" r=".08"/>
<circle cx="214.7" cy="70" r=".08"/>
<circle cx="214.8" cy="70" r=".08"/>
<circle cx="214.9" cy="70" r=".08"/>
<circle cx="215" cy="70" r=".08"/>
<circle cx="215.1" cy="70" r=".08"/>
<circle cx="215.2" cy="70" r=".08"/>
<circle cx="215.3" cy="70" r=".08"/>
<circle cx="215.4" cy="70" r=".08"/>
<circle cx="215.5" cy="70" r=".08"/>
<circle cx="215.6" cy="70" r=".08"/>
<circle cx="215.7" cy="70" r=".08"/>
<circle cx="215.9" cy="70" r=".08"/>
<circle cx="216" cy="70" r=".08"/>
<circle cx="216.1" cy="70" r=".08"/>
<circle cx="216.2" cy="70" r=".08"/>
<circle cx="216.3" cy="70" r=".08"/>
<circle cx="216.4" cy="70" r=".08"/>
<circle cx="216.5" cy="70" r=".08"/>
<circle cx="216.6" cy="70" r=".08"/>
<circle cx="216.7" cy="70" r=".08"/>
<circle cx="216.8" cy="70" r=".08"/>
<circle cx="216.9" cy="70" r=".08"/>
<circle cx="217" cy="70" r=".08"/>
<circle cx="217.1" cy="70" r=".08"/>
<circle cx="217.2" cy="70" r=".08"/>
<circle cx="217.3" cy="70" r=".08"/>
<circle cx="217.4" cy="70" r=".08"/>
<circle cx="217.5" cy="70" r=".08"/>
<circle cx="217.7" cy="70" r=".08"/>
<circle cx="217.8" cy="70" r=".08"/>
<circle cx="217.9" cy="70" r=".08"/>
<circle cx="218" cy="70" r=".08"/>
<circle cx="218.1" cy="70" r=".08"/>
<circle cx="218.2" cy="70" r=".08"/>
<circle cx="218.3" cy="70" r=".08"/>
<circle cx="218.4" cy="70" r=".08"/>
<circle cx="218.5" cy="70" r=".08"/>
<circle cx="218.6" cy="70" r=".08"/>
<circle cx="218.7" cy="70" r=".08"/>
<circle cx="218.8" cy="70" r=".08"/>
<circle cx="218.9" cy="70" r=".08"/>
<circle cx="219" cy="70" r=".08"/>
<circle cx="219.1" cy="70" r=".08"/>
<circle cx="219.2" cy="70" r=".08"/>
<circle cx="219.3" cy="70" r=".08"/>
<circle cx="219.4" cy="70" r=".08"/>
<circle cx="219.6" cy="70" r=".08"/>
<circle cx="219.7" cy="70" r=".08"/>
<circle cx="219.8" cy="70" r=".08"/>
<circle cx="219.9" cy="70" r=".08"/>
<circle cx="220" cy="70" r=".08"/>
<circle cx="220.1" cy="70" r=".08"/>
<circle cx="220.2" cy="70" r=".08"/>
<circle cx="220.3" cy="70" r=".08"/>
<circle cx="220.4" cy="70" r=".08"/>
<circle cx="220.5" cy="70" r=".08"/>
<circle cx="220.6" cy="70" r=".08"/>
<circle cx="220.7" cy="70" r=".08"/>
<circle cx="220.8" cy="70" r=".08"/>
<circle cx="220.9" cy="70" r=".08"/>
<circle cx="221" cy="70" r=".08"/>
<circle cx="221.1" cy="70" r=".08"/>
<circle cx="221.2" cy="70" r=".08"/>
<circle cx="221.4" cy="70" r=".08"/>
<circle cx="221.5" cy="70" r=".08"/>
<circle cx="221.6" cy="70" r=".08"/>
<circle cx="221.7" cy="70" r=".08"/>
<circle cx="221.8" cy="70" r=".08"/>
<circle cx="221.9" cy="70" r=".08"/>
<circle cx="222" cy="70" r=".08"/>
<circle cx="222.1" cy="70" r=".08"/>
<circle cx="222.2" cy="70" r=".08"/>
<circle cx="222.3" cy="70" r=".08"/>
<circle cx="222.4" cy="70" r=".08"/>
<circle cx="222.5" cy="70" r=".08"/>
<circle cx="222.6" cy="70" r=".08"/>
<circle cx="222.7" cy="70" r=".08"/>
<circle cx="222.8" cy="70" r=".08"/>
<circle cx="222.9" cy="70" r=".08"/>
<circle cx="223" cy="70" r=".08"/>
<circle cx="223.2" cy="70" r=".08"/>
<circle cx="223.3" cy="70" r=".08"/>
<circle cx="223.4" cy="70" r=".08"/>
<circle cx="223.5" cy="70" r=".08"/>
<circle cx="223.6" cy="70" r=".08"/>
<circle cx="223.7" cy="70" r=".08"/>
<circle cx="223.8" cy="70" r=".08"/>
<circle cx="223.9" cy="70" r=".08"/>
<circle cx="224" cy="70" r=".08"/>
<circle cx="224.1" cy="70" r=".08"/>
<circle cx="224.2" cy="70" r=".08"/>
<circle cx="224.3" cy="70" r=".08"/>
<circle cx="224.4" cy="70" r=".08"/>
<circle cx="224.5" cy="70" r=".08"/>
<circle cx="224.6" cy="70" r=".08"/>
<circle cx="224.7" cy="70" r=".08"/>
<circle cx="224.8" cy="70" r=".08"/>
<circle cx="225" cy="70" r=".08"/>
<circle cx="225.1" cy="70" r=".08"/>
<circle cx="225.2" cy="70" r=".08"/>
<circle cx="225.3" cy="70" r=".08"/>
<circle cx="225.4" cy="70" r=".08"/>
<circle cx="225.5" cy="70" r=".08"/>
<circle cx="225.6" cy="70" r=".08"/>
<circle cx="225.7" cy="70" r=".08"/>
<circle cx="225.8" cy="70" r=".08"/>
<circle cx="225.9" cy="70" r=".08"/>
<circle cx="226" cy="70" r=".08"/>
<circle cx="226.1" cy="70" r=".08"/>
<circle cx="226.2" cy="70" r=".08"/>
<circle cx="226.3" cy="70" r=".08"/>
<circle cx="226.4" cy="70" r=".08"/>
<circle cx="197.6" cy="84.6" r=".08"/>
<circle cx="197.7" cy="84.6" r=".08"/>
<circle cx="197.8" cy="84.6" r=".08"/>
<circle cx="197.9" cy="84.6" r=".08"/>
<circle cx="198" cy="84.6" r=".08"/>
<circle cx="198.1" cy="84.6" r=".08"/>
<circle cx="198.2" cy="84.6" r=".08"/>
<circle cx="198.3" cy="84.6" r=".08"/>
<circle cx="198.4" cy="84.6" r=".08"/>
<circle cx="198.5" cy="84.6" r=".08"/>
<circle cx="198.6" cy="84.6" r=".08"/>
<circle cx="198.7" cy="84.6" r=".08"/>
<circle cx="198.8" cy="84.6" r=".08"/>
<circle cx="198.9" cy="84.6" r=".08"/>
<circle cx="199" cy="84.6" r=".08"/>
<circle cx="199.2" cy="84.6" r=".08"/>
<circle cx="199.3" cy="84.6" r=".08"/>
<circle cx="199.4" cy="84.6" r=".08"/>
<circle cx="199.5" cy="84.6" r=".08"/>
<circle cx="199.6" cy="84.6" r=".08"/>
<circle cx="199.7" cy="84.6" r=".08"/>
<circle cx="199.8" cy="84.6" r=".08"/>
<circle cx="199.9" cy="84.6" r=".08"/>
<circle cx="200" cy="84.6" r=".08"/>
<circle cx="200.1" cy="84.6" r=".08"/>
<circle cx="200.2" cy="84.6" r=".08"/>
<circle cx="200.3" cy="84.6" r=".08"/>
<circle cx="200.4" cy="84.6" r=".08"/>
<circle cx="200.5" cy="84.6" r=".08"/>
<circle cx="200.6" cy="84.6" r=".08"/>
<circle cx="200.7" cy="84.6" r=".08"/>
<circle cx="200.8" cy="84.6" r=".08"/>
<circle cx="201" cy="84.6" r=".08"/>
<circle cx="201.1" cy="84.6" r=".08"/>
<circle cx="201.2" cy="84.6" r=".08"/>
<circle cx="213.9" cy="81" r=".08"/>
<circle cx="213.9" cy="81.1" r=".08"/>
<circle cx="213.9" cy="80.9" r=".08"/>
<circle cx="213.9" cy="80.8" r=".08"/>
<circle cx="213.9" cy="80.7" r=".08"/>
<circle cx="213.9" cy="80.6" r=".08"/>
<circle cx="213.9" cy="80.5" r=".08"/>
<circle cx="213.9" cy="80.3" r=".08"/>
<circle cx="213.9" cy="80.2" r=".08"/>
<circle cx="213.9" cy="80.1" r=".08"/>
<circle cx="213.9" cy="80" r=".08"/>
</g>
<path d="M198 55.4a1.41 1.41 0 0 1 1.4-1.4 1.41 1.41 0 0 1 1.4 1.4 1.41 1.41 0 0 1-1.4 1.4M229.9 55.4a1.41 1.41 0 0 0-1.4-1.4 1.41 1.41 0 0 0-1.4 1.4 1.41 1.41 0 0 0 1.4 1.4M199.4 83.1a1.41 1.41 0 0 1 1.4 1.5 1.41 1.41 0 0 1-1.4 1.4 1.41 1.41 0 0 1-1.4-1.4M228.5 83.1a1.41 1.41 0 0 0-1.4 1.5 1.41 1.41 0 0 0 1.4 1.4 1.41 1.41 0 0 0 1.4-1.4" fill="none" stroke="#000" stroke-width=".2"/>
<!-- layer: _DIMENSION -->
<g fill="none" stroke="#000" stroke-width=".2">
<path d="M48.6 97.2a4.7 4.7 0 0 0-.7 6.9 4.7 4.7 0 0 0 7 0 4.7 4.7 0 0 0-.7-6.9M48.6 97.2h5.6M49.1 97.2l-2.1 2.1M50.2 97.2l-3.5 3.4M51.2 97.2l-4.4 4.5M52.3 97.2l-5.3 5.3M53.4 97.2l-6.1 6M54.3 97.3l-6.6 6.6M54.9 97.8l-6.7 6.6M55.4 98.4l-6.6 6.5M55.7 99l-6.2 6.2M56 99.8l-5.7 5.7"/>
<path d="M55 104l-.5 .5M56 101.9l-3.6 3.6M56.1 100.8l-4.9 4.8M222.5 139.5h31.9v26.1h-31.9zM231.2 139.5v26.1M235.1 133.6l.8 1.9 .8-1.9M237 139.5v26.1M238.7 134a.85 .85 0 0 0-1.5 0l.4 .5 1 .2 .1 .4a.85 .85 0 0 1-1.5 0M239.7 135.3l-.2 .1 .2 .1 .1-.1M242.8 139.5v26.1M248.6 139.5v26.1M217.6 143.8v15.6"/>
<path d="M222.5 149.9h31.9M222.5 155.2h31.9M222.5 144.7h31.9M226.2 146.4l.6-.4v2.3M226.3 152l.1-.3a.77 .77 0 0 1 1.1 0 .71 .71 0 0 1-.2 1l-1.1 1.1h1.6M226.4 156.6h1.3l-.7 .9a.76 .76 0 0 1 .8 .8 .76 .76 0 0 1-1 .6l-.4-.1-.2-.3M233 157.8h2.5M233 152.6h2.5M233 147.4h2.5M234.3 146.1v2.5M238.8 157.8h2.5M238.8 152.6h2.5"/>
<path d="M238.8 147.4h2.5M240.1 151.3v2.5M240.2 146.1v2.5M244.6 157.8h2.5M244.6 152.6h2.5M244.6 147.4h2.5M245.8 156.5v2.5M245.9 151.3v2.5M250.4 157.8h2.6M250.4 152.6h2.6M250.4 147.4h2.6M251.4 142h2"/>
<path d="M251.7 156.5v2.5M259.1 146.1v15.6M222.5 160.4h31.9M227.9 163.5h-1.7l1.1-1.6v2.4M233 163h2.5M234.3 161.7v2.6M238.8 163h2.5M244.6 163h2.5M250.4 163h2.6M251.7 161.7v2.6"/>
</g>
<!-- layer: 01_SOLID -->
<path d="M133.9 56.4l.8 1-3.2 2z" fill="#000" stroke="#000" stroke-width=".2"/>
<path d="M148.5 51.2h-7.6l-6.6 5.7" fill="none" stroke="#000" stroke-width=".2"/>
<!-- layer: _DIMENSION -->
<path d="M217.3 156.6h.7l-.4 2.8zM259.1 146.1l.3 2.8h-.7z" fill="#000" stroke="#000" stroke-width=".2"/>
<text font-size="6.7" x="11.4" y="129.4">电气特性参数/ ELECTRICAL PARAMETER</text>
<g font-size="6.2">
<text x="168.3" y="96.7">4-M3</text>
<text x="205.7" y="101.2">123456</text>
<text x="162.3" y="139.7">1 A+</text>
<text x="161.6" y="150.3">4 A-</text>
<text x="162.3" y="184.7">公司</text>
<text x="196.4" y="183.9">东莞步联机电科技有限公司</text>
<text x="162.2" y="192.9">型号</text>
<text x="198.3" y="192.2">42BL4002-24A</text>
</g>
<g font-size="5.7">
<text x="222.2" y="144.6">STEP</text>
<text x="231.1" y="144.3">A+</text>
<text x="237.1" y="144.3">B+</text>
<text x="242.7" y="144.3">A-</text>
<text x="262.1" y="199.3">A4</text>
<text x="262.1" y="205">1:1</text>
</g>
<text font-size="5.4" x="150.1" y="53.5">铭牌</text>
<text font-size="4.9" x="214.8" y="163.3">cw</text>
<g font-size="4.7">
<text x="83.5" y="136.5">2</text>
<text x="83.2" y="142.3">1.8°±5%</text>
<text x="83.5" y="147.9">3.4V</text>
<text x="191.6" y="144.2">M</text>
<text x="83.2" y="153.8">1.7A</text>
<text x="83.5" y="159.2">2.0×(1±15%)Ω</text>
<text x="83.6" y="165.1">4.3×(1±20%) mH</text>
<text x="83.1" y="170.7">≥ 440 mN.m</text>
<text x="83.5" y="176.1">57 g.c㎡</text>
<text x="83.5" y="181.5">0.28Kg</text>
<text x="83.7" y="187.7">B(130℃)</text>
<text x="83.6" y="198.8">-</text>
<text x="83.6" y="204.1">90%MAX</text>
<text x="83.2" y="210">10000小时/hours</text>
</g>
<text font-size="4.6" x="83.1" y="193.4">≥ 100 MΩ(DC 500V)</text>
<g font-size="4.4">
<text x="62.2" y="77.3" transform="rotate(-90 62.2 77.3)">∅22</text>
<text x="256.5" y="145.3">ccw</text>
</g>
<g font-size="4">
<text x="7.5" y="136.2">相</text>
<text x="19.6" y="136.2">数/NO.OF PHASES</text>
<text x="218.9" y="135.5">励磁顺序</text>
<text x="240.9" y="135.5">旋转方向</text>
<text x="7.4" y="142.3">步 距 角/STEP ANGLE</text>
<text x="7.5" y="147.7">额定电压/RATED VOLTAGE</text>
<text x="7.5" y="153.7">额定电流/RATED CURRERT</text>
<text x="7" y="159">电</text>
<text x="19.1" y="159">阻（20℃）/RESISTANCE（20℃）</text>
<text x="157.9" y="161.8">电气原理图</text>
<text x="7" y="164.5">电</text>
<text x="19.1" y="164.5">感/INDUCTANCE</text>
<text x="7.5" y="170.6">保持力矩/HOLDING TORQUE</text>
<text x="216.9" y="171.3">从安装面看为顺时针方向</text>
<text x="7.5" y="176.1">转子惯量/ROTOR INERTIA</text>
<text x="7.5" y="181.6">重</text>
<text x="19.6" y="181.6">量/WEIGHT</text>
<text x="7.4" y="187.7">绝缘等级/INSULATION</text>
<text x="7.4" y="193.2">绝缘电阻/INSULATION</text>
<text x="49.8" y="193.2">RESISTANCE</text>
<text x="7.5" y="198.8">适用环境温度/</text>
<text x="86" y="198.8">24℃∽+80℃</text>
<text x="7.5" y="209.6">寿</text>
<text x="7.5" y="204.5">适用环境湿度/RELATIVE HUMIDITY</text>
<text x="19.6" y="209.6">命/Lifetime</text>
</g>
<g font-size="3.9">
<text x="107" y="35">40 Max</text>
<text x="75.5" y="41.1">24±0.5</text>
<text x="206.4" y="38.6">42.3Max</text>
<text x="208" y="44.6">31±0.2</text>
<text x="56" y="55.2">18±0.2</text>
<text x="176.6" y="77.6" transform="rotate(-90 176.6 77.6)">42.3Max</text>
<text x="187.6" y="76" transform="rotate(-90 187.6 76)">31±0.2</text>
<text x="62.2" y="93.5">4.5±0.1</text>
<text x="75.2" y="95.8">2±0.2</text>
<text x="230.4" y="94.2" transform="rotate(-90 230.4 94.2)">5</text>
<text x="123.4" y="101.9">9.6</text>
<text x="211.6" y="104.4">16</text>
<text x="27.4" y="110.4">Ø5</text>
<text x="44.8" y="120.8">C-C(2:1)</text>
<text x="49.8" y="187.7">CLASS</text>
</g>
<g font-size="3.6">
<text x="203.9" y="117.3">1</text>
<text x="208.2" y="117.4">2</text>
<text x="212" y="117.4">3</text>
<text x="216.2" y="117.3">4</text>
<text x="220" y="117.5">5</text>
<text x="223.9" y="117.5">6</text>
</g>
<g font-size="3.4">
<text x="33.7" y="198.8">ENVIRONMENTAL TEMPERATURE</text>
<text x="162.7" y="198.8">绘</text>
<text x="171.1" y="198.8">制</text>
<text x="243.1" y="198.4">尺</text>
<text x="251.5" y="198.4">寸</text>
<text x="162.6" y="204.4">审</text>
<text x="171" y="204.4">核</text>
<text x="242.7" y="204.1">比</text>
<text x="251.1" y="204.1">例</text>
<text x="162.2" y="210">日</text>
<text x="170.6" y="210">期</text>
</g>
<g font-size="2.8">
<text x="60.5" y="69.6" transform="rotate(-90 60.5 69.6)">0</text>
<text x="63.1" y="70.4" transform="rotate(-90 63.1 70.4)">-0.052</text>
<text x="32.6" y="108.7">-0.005</text>
<text x="32.6" y="111.3">-0.012</text>
</g>
<g font-size="2.6">
<text x="203.1" y="122">A+</text>
<text x="210.8" y="122.2">B+</text>
<text x="214.9" y="122.1">A-</text>
<text x="222.7" y="122.1">B-</text>
</g>
<g font-size="2.4">
<text x="79.1" y="67.3">C</text>
<text x="79.1" y="75">C</text>
</g>
</svg>
